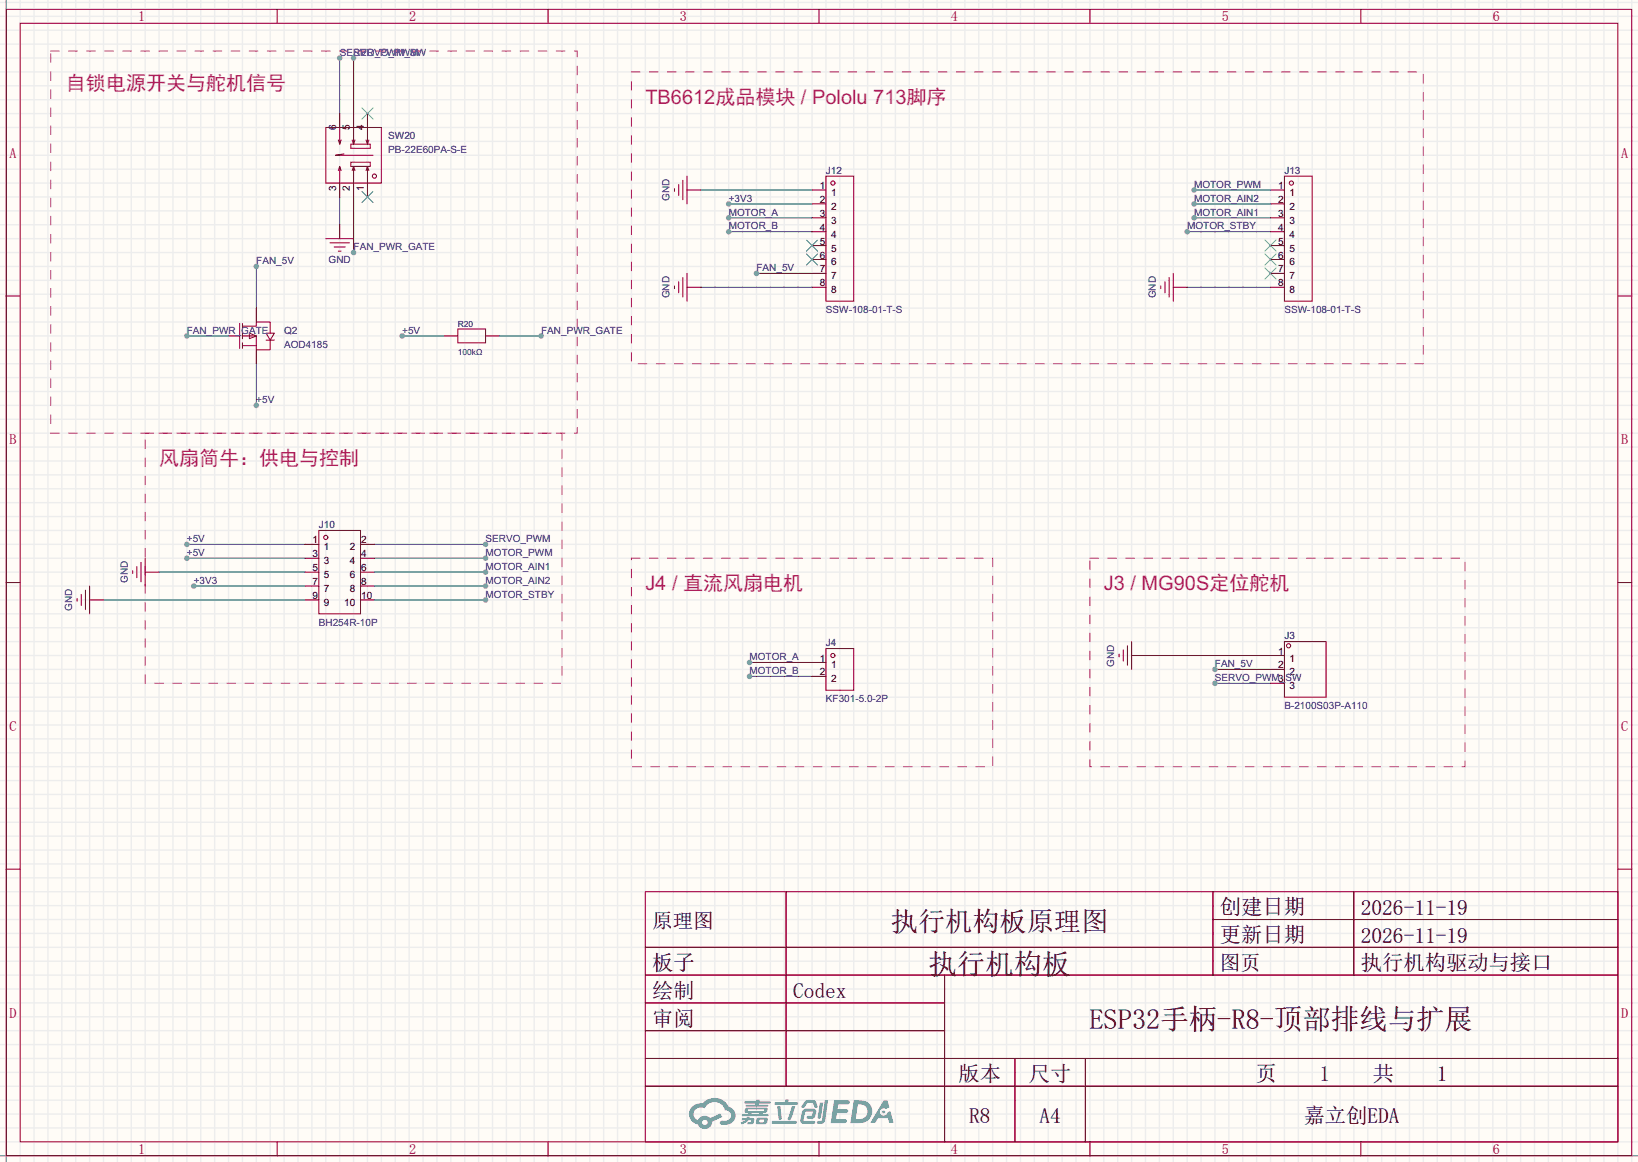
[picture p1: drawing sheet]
<svg xmlns="http://www.w3.org/2000/svg" width="299mm" height="212mm" viewBox="0 0 299 212" stroke-linecap="round" stroke-linejoin="round" font-family="sans-serif">
<path d="M0 0h299.5v212.4h-299.5z" fill="#fffcf7"/>
<g fill="none" stroke="#ededed" stroke-width=".25">
<path d="M0 .4h299.5M0 3h299.5M0 5.5h299.5M0 8.1h299.5M0 10.6h299.5M0 13.1h299.5M0 15.7h299.5M0 18.2h299.5M1.1 0v212.4M3.7 0v212.4M6.2 0v212.4M8.8 0v212.4"/>
<path d="M11.3 0v212.4M13.8 0v212.4M16.4 0v212.4M18.9 0v212.4M21.5 0v212.4M24 0v212.4M26.5 0v212.4M29.1 0v212.4M31.6 0v212.4M34.2 0v212.4M36.7 0v212.4M39.2 0v212.4"/>
<path d="M41.8 0v212.4M44.3 0v212.4M46.9 0v212.4M49.4 0v212.4M51.9 0v212.4M54.5 0v212.4M57 0v212.4M59.6 0v212.4M62.1 0v212.4M64.6 0v212.4M67.2 0v212.4M69.7 0v212.4"/>
<path d="M72.3 0v212.4M74.8 0v212.4M77.3 0v212.4M79.9 0v212.4M82.4 0v212.4M85 0v212.4M87.5 0v212.4M90 0v212.4M92.6 0v212.4M95.1 0v212.4M97.7 0v212.4M100.2 0v212.4"/>
<path d="M102.7 0v212.4M105.3 0v212.4M107.8 0v212.4M110.4 0v212.4M112.9 0v212.4M115.4 0v212.4M118 0v212.4M120.5 0v212.4M123.1 0v212.4M125.6 0v212.4M128.1 0v212.4M130.7 0v212.4"/>
<path d="M133.2 0v212.4M135.8 0v212.4M138.3 0v212.4M140.8 0v212.4M143.4 0v212.4M145.9 0v212.4M148.5 0v212.4M151 0v212.4M153.5 0v212.4M156.1 0v212.4M158.6 0v212.4M161.2 0v212.4"/>
<path d="M163.7 0v212.4M166.2 0v212.4M168.8 0v212.4M171.3 0v212.4M173.9 0v212.4M176.4 0v212.4M178.9 0v212.4M181.5 0v212.4M184 0v212.4M186.6 0v212.4M189.1 0v212.4M191.6 0v212.4"/>
<path d="M194.2 0v212.4M196.7 0v212.4M199.3 0v212.4M201.8 0v212.4M204.3 0v212.4M206.9 0v212.4M209.4 0v212.4M212 0v212.4M214.5 0v212.4M217 0v212.4M219.6 0v212.4M222.1 0v212.4"/>
<path d="M224.7 0v212.4M227.2 0v212.4M229.7 0v212.4M232.3 0v212.4M234.8 0v212.4M237.4 0v212.4M239.9 0v212.4M242.4 0v212.4M245 0v212.4M247.5 0v212.4M250.1 0v212.4M252.6 0v212.4"/>
<path d="M255.1 0v212.4M257.7 0v212.4M260.2 0v212.4M262.8 0v212.4M265.3 0v212.4M267.8 0v212.4M270.4 0v212.4M272.9 0v212.4M275.5 0v212.4M278 0v212.4M280.5 0v212.4M283.1 0v212.4"/>
<path d="M285.6 0v212.4M288.2 0v212.4M290.7 0v212.4M293.2 0v212.4M295.8 0v212.4M298.3 0v212.4M0 20.8h299.5M0 23.3h299.5M0 25.8h299.5M0 28.4h299.5M0 30.9h299.5M0 33.5h299.5"/>
<path d="M0 36h299.5M0 38.5h299.5M0 41.1h299.5M0 43.6h299.5M0 46.2h299.5M0 48.7h299.5M0 51.2h299.5M0 53.8h299.5M0 56.3h299.5M0 58.9h299.5M0 61.4h299.5M0 63.9h299.5"/>
<path d="M0 66.5h299.5M0 69h299.5M0 71.6h299.5M0 74.1h299.5M0 76.6h299.5M0 79.2h299.5M0 81.7h299.5M0 84.3h299.5M0 86.8h299.5M0 89.3h299.5M0 91.9h299.5M0 94.4h299.5"/>
<path d="M0 97h299.5M0 99.5h299.5M0 102h299.5M0 104.6h299.5M0 107.1h299.5M0 109.7h299.5M0 112.2h299.5M0 114.7h299.5M0 117.3h299.5M0 119.8h299.5M0 122.4h299.5M0 124.9h299.5"/>
<path d="M0 127.4h299.5M0 130h299.5M0 132.5h299.5M0 135.1h299.5M0 137.6h299.5M0 140.1h299.5M0 142.7h299.5M0 145.2h299.5M0 147.8h299.5M0 150.3h299.5M0 152.8h299.5M0 155.4h299.5"/>
<path d="M0 157.9h299.5M0 160.5h299.5M0 163h299.5M0 165.5h299.5M0 168.1h299.5M0 170.6h299.5M0 173.2h299.5M0 175.7h299.5M0 178.2h299.5M0 180.8h299.5M0 183.3h299.5M0 185.9h299.5"/>
<path d="M0 188.4h299.5M0 190.9h299.5M0 193.5h299.5M0 196h299.5M0 198.6h299.5M0 201.1h299.5M0 203.6h299.5M0 206.2h299.5M0 208.7h299.5M0 211.3h299.5"/>
</g>
<path d="M1.1 0v212.4M0 211.3h299.5" fill="none" stroke="#999" stroke-width=".25"/>
<g fill="none" stroke="#a10000" stroke-width=".18">
<path d="M1.1 1.7h297.2v209.6h-297.2zM3.7 4.3h292.1v204.4h-292.1zM50.7 1.7v2.6M100.2 1.7v2.6M149.7 1.7v2.6M199.3 1.7v2.6M248.8 1.7v2.6M1.1 54.1h2.6M295.8 54.1h2.5M1.1 106.5h2.6M295.8 106.5h2.5M1.1 158.9h2.6"/>
<path d="M295.8 158.9h2.5M118 163h177.8v45.7h-177.8zM118 173.2h177.8M118 178.2h177.8M143.7 163v35.6M172.7 178.2v30.5M221.8 163v15.2M221.8 168.1h74M247.5 163v15.2M118 183.3h54.7M118 193.5h177.8M118 188.4h54.7"/>
<path d="M118 198.6h177.8M185.6 193.5v15.2M198.4 193.5v15.2M50.7 208.7v2.6M100.2 208.7v2.6M149.7 208.7v2.6M199.3 208.7v2.6M248.8 208.7v2.6"/>
</g>
<g fill="#5487ff">
<path d="M152.5 201.1h1.6a1.34 1.34 0 0 1 1.2 .2 .37 .37 0 0 1-.3 .6h-1.7l-.2 .8h1.6a.37 .37 0 0 1 .4 .4 .37 .37 0 0 1-.4 .4h-1.7l-.2 1.1h.8a1.26 1.26 0 0 1 1.2 .1 .36 .36 0 0 1-.3 .6h-2.6z"/>
<path d="M161.5 201.2h.8l.3 1.2-.6 .3a.72 .72 0 0 0-1.1 .2 .72 .72 0 0 0 .3 1 .72 .72 0 0 0 1-.3l.1-.3 .5-.2 .6 2.2h-.8l-.3-.9h-1.8l-.5 .9h-.9z"/>
<path d="M149.9 201.5h.6l-.4 2.8a.31 .31 0 0 1-.3 .2 .31 .31 0 0 1-.3-.3z"/>
<path d="M150.8 201.1h.6l-.5 3.7a.97 .97 0 0 1-1.5 .5l.1-.4h.6l.2-.2z"/>
<path d="M147.1 201.4l.5-.3h1.3l.3 .4 .3 .9-.1 .1h-.5l-.3-.9h-.8l-.2 .1-.6 .8-.5-.1v-.1z"/>
<path d="M146.8 202.9l.4-.2h1.5a.69 .69 0 0 1 .5 .4 .69 .69 0 0 1-.1 .7 .74 .74 0 0 1-.8 .7h-.6a.27 .27 0 0 1-.2-.3 .27 .27 0 0 1 .3-.2l.6-.1 .2-.7h-1.4l-.3 1.7h1.9a.28 .28 0 0 1 .2 .3 .28 .28 0 0 1-.3 .3l-1.9-.1-.4-.2-.1-.5z"/>
<path d="M141.1 204.9h4.3a.28 .28 0 0 1 .3 .3 .28 .28 0 0 1-.3 .3h-4.2l-.1-.2z"/>
<path d="M144.8 202.2h.6l-.8 2.4a.3 .3 0 0 1-.4 .2 .3 .3 0 0 1-.2-.3z"/>
<path d="M142.1 202.2h.6l.2 2.2-.2 .3-.4-.2z"/>
<path d="M141.7 201.5l1.8-.1 .2-.4h.5l-.1 .4h1.5a.27 .27 0 0 1 .3 .3 .27 .27 0 0 1-.3 .3h-3.8l-.2-.1z"/>
<path d="M135.7 204.4h.8v-.2h.6l-.1 .2h.8a.7 .7 0 0 1-.5 1.1h-.6v-.4l.6-.1v-.2h-.4l-.5 .4-.8 .3-.2-.3 .8-.4h-.6z"/>
<path d="M136.1 201.3h2.1l.1-.3h.6l-.1 .3h1.9l.2 .3-.2 .1h-1.9l-.1 .2h1.6l.2 .2-.2 .2h-3.9l-.1-.4h1.8v-.2h-1.9l-.1-.1z"/>
<path d="M156.1 201.1l-.6 4.2h1.4a2.14 2.14 0 0 0 2.6-2.1 2.14 2.14 0 0 0-2.7-2.1zM156.8 201.9a1.37 1.37 0 0 1 1.8 1.1 1.37 1.37 0 0 1-1.5 1.6h-.7z"/>
<path d="M136.3 202.6a.47 .47 0 0 0-.2 .6 .47 .47 0 0 0 .6 .2l.1 .3h-1.1l-.1 .3h4.7l.2-.1-.1-.2h-1l.1-.3a.6 .6 0 0 0 .7-.2 .6 .6 0 0 0 0-.7h-3.5zM136.8 202.8h2.8l.1 .1-.1 .2h-2.8zM137.4 203.4h1.4l-.1 .3h-1.2z"/>
<path d="M138.4 204.5a.9 .9 0 0 0-.1 1 2.48 2.48 0 0 0 1.9-.2 .84 .84 0 0 0 0-1h-1.4zM138.9 204.7h.7l.1 .3-.2 .2-.7-.1z"/>
<path d="M126.6 202.3a1.91 1.91 0 0 0-.5 1.9 1.91 1.91 0 0 0 1.5 1.4 1.35 1.35 0 0 0 1.5 .8 1.35 1.35 0 0 0 1.1-1.3l1.9-.9-.4-.7-1.8 .9a1.41 1.41 0 0 0-2.3 .4 1.25 1.25 0 0 1-.6-1.8 1.25 1.25 0 0 1 1.8-.4 1.97 1.97 0 0 1 2-1.1 1.97 1.97 0 0 1 1.8 1.5 .96 .96 0 0 1 1 .8 .96 .96 0 0 1-.9 1.1h-.6a.39 .39 0 0 0-.5 .3 .39 .39 0 0 0 .4 .4 1.87 1.87 0 0 0 1.9-.5 1.87 1.87 0 0 0 .4-2l-.7-.6-.4-.2a2.86 2.86 0 0 0-4.8-.6h-.3a2.27 2.27 0 0 0-1.5 .6zM128.4 205.2a.5 .5 0 0 1 1 0 .5 .5 0 0 1-1 0z"/>
<circle cx="161.6" cy="203.3" r=".27"/>
</g>
<g fill="none" stroke="#a10000" stroke-width=".18">
<path d="M151 32.2h5.1v22.9h-5.1zM234.8 32.2h5.1v22.9h-5.1zM151 118.6h5.1v7.6h-5.1zM234.8 117.3h7.6v10.1h-7.6z"/>
<circle cx="152.3" cy="33.5" r=".38"/>
<circle cx="236.1" cy="33.5" r=".38"/>
<circle cx="152.3" cy="119.8" r=".38"/>
<circle cx="235.6" cy="118" r=".38"/>
</g>
<g fill="none" stroke="#870000" stroke-width=".18">
<path d="M148.5 34.7h2.5M148.5 37.3h2.5M148.5 39.8h2.5M232.3 34.7h2.5M232.3 37.3h2.5M232.3 39.8h2.5M148.5 42.4h2.5M148.5 44.9h2.5M148.5 47.4h2.5M148.5 50h2.5M148.5 52.5h2.5M232.3 42.4h2.5"/>
<path d="M232.3 44.9h2.5M232.3 47.4h2.5M232.3 50h2.5M232.3 52.5h2.5M232.3 119.8h2.5M148.5 121.1h2.5M148.5 123.6h2.5M232.3 122.4h2.5M232.3 124.9h2.5"/>
</g>
<path d="M147.4 43.9l2.1 2M147.4 46.4l2.1 2.1M149.5 43.9l-2.1 2M149.5 46.4l-2.1 2.1M231.3 43.9l2 2M231.3 46.4l2 2.1M231.3 49l2 2M233.3 43.9l-2 2M233.3 46.4l-2 2.1M233.3 49l-2 2" fill="none" stroke="#3c3" stroke-width=".18"/>
<path d="M133.2 37.3h15.3" fill="none" stroke="#008700" stroke-width=".18"/>
<circle cx="133.2" cy="37.3" r=".51" fill="#999"/>
<path d="M133.2 39.8h15.3" fill="none" stroke="#008700" stroke-width=".18"/>
<circle cx="133.2" cy="39.8" r=".51" fill="#999"/>
<path d="M133.2 42.4h15.3" fill="none" stroke="#008700" stroke-width=".18"/>
<circle cx="133.2" cy="42.4" r=".51" fill="#999"/>
<path d="M218.3 34.7h14" fill="none" stroke="#008700" stroke-width=".18"/>
<circle cx="218.3" cy="34.7" r=".51" fill="#999"/>
<path d="M218.3 37.3h14" fill="none" stroke="#008700" stroke-width=".18"/>
<circle cx="218.3" cy="37.3" r=".51" fill="#999"/>
<path d="M218.3 39.8h14" fill="none" stroke="#008700" stroke-width=".18"/>
<circle cx="218.3" cy="39.8" r=".51" fill="#999"/>
<path d="M137 121.1h11.5" fill="none" stroke="#008700" stroke-width=".18"/>
<circle cx="137" cy="121.1" r=".51" fill="#999"/>
<path d="M137 123.6h11.5" fill="none" stroke="#008700" stroke-width=".18"/>
<circle cx="137" cy="123.6" r=".51" fill="#999"/>
<path d="M217 42.4h15.3" fill="none" stroke="#008700" stroke-width=".18"/>
<circle cx="217" cy="42.4" r=".51" fill="#999"/>
<path d="M115.4 13.1h144.8v53.4h-144.8zM115.4 102h66.1v38.1h-66.1zM199.3 102h68.5v38.1h-68.5z" fill="none" stroke="#ab00ab" stroke-width=".18" stroke-dasharray="1.5 1.8"/>
<g fill="none" stroke="#a10000" stroke-width=".18">
<path d="M58.3 97h7.6v15.2h-7.6z"/>
<circle cx="59.6" cy="98.2" r=".38"/>
</g>
<path d="M55.8 99.5h2.5M65.9 99.5h2.6M55.8 109.7h2.5M55.8 102h2.5M55.8 107.1h2.5M55.8 104.6h2.5M65.9 109.7h2.6M65.9 102h2.6M65.9 107.1h2.6M65.9 104.6h2.6" fill="none" stroke="#870000" stroke-width=".18"/>
<path d="M68.5 109.7h20.3" fill="none" stroke="#008700" stroke-width=".18"/>
<circle cx="88.8" cy="109.7" r=".51" fill="#999"/>
<path d="M68.5 107.1h20.3" fill="none" stroke="#008700" stroke-width=".18"/>
<circle cx="88.8" cy="107.1" r=".51" fill="#999"/>
<path d="M68.5 104.6h20.3" fill="none" stroke="#008700" stroke-width=".18"/>
<circle cx="88.8" cy="104.6" r=".51" fill="#999"/>
<path d="M35.4 107.1h20.4" fill="none" stroke="#008700" stroke-width=".18"/>
<circle cx="35.4" cy="107.1" r=".51" fill="#999"/>
<path d="M68.5 102h20.3" fill="none" stroke="#008700" stroke-width=".18"/>
<circle cx="88.8" cy="102" r=".51" fill="#999"/>
<path d="M68.5 99.5h20.3" fill="none" stroke="#008700" stroke-width=".18"/>
<circle cx="88.8" cy="99.5" r=".51" fill="#999"/>
<path d="M34.2 99.5h21.6" fill="none" stroke="#008700" stroke-width=".18"/>
<circle cx="34.2" cy="99.5" r=".51" fill="#999"/>
<path d="M34.2 102h21.6" fill="none" stroke="#008700" stroke-width=".18"/>
<circle cx="34.2" cy="102" r=".51" fill="#999"/>
<path d="M26.5 79.2h76.2v45.7h-76.2z" fill="none" stroke="#ab00ab" stroke-width=".18" stroke-dasharray="1.5 1.8"/>
<path d="M222.1 122.4h10.2" fill="none" stroke="#008700" stroke-width=".18"/>
<circle cx="222.1" cy="122.4" r=".51" fill="#999"/>
<path d="M222.1 124.9h10.2" fill="none" stroke="#008700" stroke-width=".18"/>
<circle cx="222.1" cy="124.9" r=".51" fill="#999"/>
<path d="M138.3 50h10.2" fill="none" stroke="#008700" stroke-width=".18"/>
<circle cx="138.3" cy="50" r=".51" fill="#999"/>
<g fill="none" stroke="#a10000" stroke-width=".18">
<path d="M59.6 23.3h10.1v10.2h-10.1zM61.8 25.6l.3 .8M62.1 23.3v3.1l.3-.8M62.1 30.4l-.3 .8M62.4 31.2l-.3-.8v3.1M62.9 28.1l-1.6 .3h6.9M64.1 26.4h3.6v.7h-3.6zM64.1 29.7h3.6v.7h-3.6zM64.4 25.6l.2 .8M64.6 23.3v3.1l.3-.8M64.6 30.4l-.2 .8M64.9 31.2l-.3-.8v3.1"/>
<path d="M66.9 25.6l.3 .8M67.2 23.3v3.1l.2-.8M67.2 30.4l-.3 .8M67.4 31.2l-.2-.8v3.1M43.8 59.1v4.6M44.3 59.6h2.6v-.7h2.5v2M44.3 59.1v1M44.3 61.4h2.6v2.5h2.5v-1.7M44.3 60.9v1M44.3 62.7v1M44.3 63.2h2.6M45.6 60.9l1.3 .5-1.3 .5z"/>
<path d="M48.6 62.2h1.6M48.6 60.9h1.6l-.8 1.3zM83.7 60.1h5.1v2.6h-5.1z"/>
<circle cx="68.5" cy="32.2" r=".38"/>
</g>
<path d="M62.1 20.8v2.5M62.1 33.5v2.5M64.6 20.8v2.5M64.6 33.5v2.5M67.2 20.8v2.5M67.2 33.5v2.5M46.9 56.3v2.6M41.8 61.4h2M46.9 63.9v2.6M81.2 61.4h2.5M88.8 61.4h2.5" fill="none" stroke="#870000" stroke-width=".18"/>
<path d="M66.2 19.7l2 2.1M68.2 19.7l-2 2.1M66.2 35l2 2M68.2 35l-2 2" fill="none" stroke="#3c3" stroke-width=".18"/>
<path d="M64.6 36v10.2" fill="none" stroke="#008700" stroke-width=".18"/>
<circle cx="64.6" cy="46.2" r=".51" fill="#999"/>
<path d="M64.6 10.6v10.2" fill="none" stroke="#008700" stroke-width=".18"/>
<circle cx="64.6" cy="10.6" r=".51" fill="#999"/>
<path d="M62.1 10.6v10.2" fill="none" stroke="#008700" stroke-width=".18"/>
<circle cx="62.1" cy="10.6" r=".51" fill="#999"/>
<path d="M62.1 36v5.1M128.1 34.7h20.4M128.1 52.5h20.4M217 52.5h15.3M46.9 66.5v7.6M18.9 109.7h36.9M29.1 104.6h26.7M209.4 119.8h22.9" fill="none" stroke="#008700" stroke-width=".18"/>
<path d="M125.6 34.7h2.5M62.1 41.1v2.5M125.6 52.5h2.5M214.5 52.5h2.5M16.4 109.7h2.5M26.5 104.6h2.6M206.9 119.8h2.5" fill="none" stroke="#870000" stroke-width=".18"/>
<g fill="none" stroke="#a10000" stroke-width=".18">
<path d="M123.3 34.5v.5M124.1 33.7v2.1M124.8 33v3.5M125.6 32.2v5.1M59.6 43.6h5M60.3 44.4h3.6M61.1 45.1h2M61.8 45.9h.6M123.3 52.3v.5M124.1 51.5v2M124.8 50.7v3.6M125.6 50v5.1"/>
<path d="M212.2 52.3v.5M213 51.5v2M213.7 50.7v3.6M214.5 50v5.1M14.1 109.4v.5M14.9 108.6v2.1M15.6 107.9v3.5M16.4 107.1v5.1M24.3 104.3v.5M25 103.6v2M25.8 102.8v3.6M26.5 102v5.1"/>
<path d="M204.6 119.6v.5M205.4 118.8v2M206.1 118v3.6M206.9 117.3v5.1"/>
</g>
<circle cx="46.9" cy="74.1" r=".51" fill="#999"/>
<path d="M34.2 61.4h7.6" fill="none" stroke="#008700" stroke-width=".18"/>
<circle cx="34.2" cy="61.4" r=".51" fill="#999"/>
<path d="M46.9 48.7v7.6" fill="none" stroke="#008700" stroke-width=".18"/>
<circle cx="46.9" cy="48.7" r=".51" fill="#999"/>
<path d="M91.3 61.4h7.6" fill="none" stroke="#008700" stroke-width=".18"/>
<circle cx="98.9" cy="61.4" r=".51" fill="#999"/>
<path d="M73.5 61.4h7.7" fill="none" stroke="#008700" stroke-width=".18"/>
<circle cx="73.5" cy="61.4" r=".51" fill="#999"/>
<path d="M9.3 9.3h96.2v69.9h-96.2z" fill="none" stroke="#ab00ab" stroke-width=".18" stroke-dasharray="1.5 1.8"/>
<g font-size="5.2">
<text x="169.8" y="178">执行机构板</text>
<text x="199.2" y="188.1">ES</text>
<text x="204.4" y="188.1">P</text>
<text x="207" y="188.1">3</text>
<text x="209.6" y="188.1">2</text>
<text x="212.2" y="188.1">手</text>
<text x="217.4" y="188.1">柄</text>
<text x="222.5" y="188.1">-</text>
<text x="225.1" y="188.1">R</text>
<text x="227.7" y="188.1">8</text>
<text x="230.3" y="188.1">-</text>
<text x="232.9" y="188.1">顶</text>
<text x="238.1" y="188.1">部</text>
<text x="243.3" y="188.1">排</text>
<text x="248.5" y="188.1">线</text>
<text x="253.7" y="188.1">与</text>
<text x="258.9" y="188.1">扩</text>
<text x="264.1" y="188.1">展</text>
</g>
<text font-size="5" x="162.9" y="170.2">执行机构板原理图</text>
<g font-size="3.9">
<text x="223" y="167.1">创建日期</text>
<text x="248.8" y="167.2">2026-11-19</text>
<text x="223" y="172.2">更新日期</text>
<text x="248.8" y="172.3">2026-11-19</text>
<text x="119.3" y="177.3">板子</text>
<text x="248.8" y="177.3">执行机构驱动与接口</text>
<text x="119.3" y="182.4">绘制</text>
<text x="145" y="182.4">Codex</text>
<text x="119.3" y="187.5">审阅</text>
<text x="175.2" y="197.6">版本</text>
<text x="188.1" y="197.6">尺寸</text>
<text x="229.6" y="197.6">页</text>
<text x="241.3" y="197.6">1</text>
<text x="251" y="197.6">共</text>
<text x="262.7" y="197.6">1</text>
<text x="177.2" y="205.2">R8</text>
<text x="190.1" y="205.2">A4</text>
<text x="238.3" y="205.2">嘉立</text>
<text x="246.1" y="205.2">创EDA</text>
</g>
<g font-size="3.7" fill="#a0a">
<text x="12.1" y="16.4">自锁电源开关与舵机信号</text>
<text x="118" y="18.9">TB661</text>
<text x="128.8" y="18.9">2</text>
<text x="130.8" y="18.9">成品模</text>
<text x="141.8" y="18.9">块</text>
<text x="146.4" y="18.9">/</text>
<text x="148.5" y="18.9">Pol</text>
<text x="153.8" y="18.9">ol</text>
<text x="156.6" y="18.9">u</text>
<text x="159.7" y="18.9">7</text>
<text x="161.7" y="18.9">1</text>
<text x="163.7" y="18.9">3脚</text>
<text x="169.4" y="18.9">序</text>
<text x="29.1" y="85">风扇简牛：供电与控制</text>
<text x="118" y="107.8">J4 /</text>
<text x="124.9" y="107.8">直</text>
<text x="128.6" y="107.8">流风</text>
<text x="135.9" y="107.8">扇电机</text>
<text x="201.8" y="107.8">J3 /</text>
<text x="208.7" y="107.8">MG</text>
<text x="214.6" y="107.8">90S定</text>
<text x="224.8" y="107.8">位舵机</text>
</g>
<g font-size="3.7">
<text x="119.3" y="169.6">原理图</text>
<text x="223" y="177.2">图页</text>
</g>
<g font-size="2.6" fill="#a00000">
<text x="25.3" y="3.9">1</text>
<text x="74.8" y="3.9">2</text>
<text x="124.3" y="3.9">3</text>
<text x="173.8" y="3.9">4</text>
<text x="223.4" y="3.9">5</text>
<text x="272.9" y="3.9">6</text>
<text x="1.8" y="28.8">A</text>
<text x="296.4" y="28.8">A</text>
<text x="1.8" y="81.2">B</text>
<text x="296.4" y="81.2">B</text>
<text x="1.8" y="133.6">C</text>
<text x="296.4" y="133.6">C</text>
<text x="1.8" y="186">D</text>
<text x="296.4" y="186">D</text>
<text x="25.3" y="210.9">1</text>
<text x="74.8" y="210.9">2</text>
<text x="124.3" y="210.9">3</text>
<text x="173.8" y="210.9">4</text>
<text x="223.4" y="210.9">5</text>
<text x="272.9" y="210.9">6</text>
</g>
<g font-size="1.8" fill="#00f">
<text x="62.1" y="10.2">SERVO_PWM_SW</text>
<text x="64.6" y="10.2">SERVO_PWM</text>
<text x="71" y="28">PB-22E60PA-S-E</text>
<text x="218.3" y="34.3">MOTOR_PWM</text>
<text x="122.4" y="36.8" transform="rotate(-90 122.4 36.8)">GND</text>
<text x="133.2" y="36.9">+3V3</text>
<text x="133.2" y="39.4">MOTOR_A</text>
<text x="133.2" y="41.9">MOTOR_B</text>
<text x="217" y="41.9">MOTOR_STBY</text>
<text x="218.3" y="36.9">MOTOR_AIN2</text>
<text x="218.3" y="39.4">MOTOR_AIN1</text>
<text x="64.6" y="45.8">FAN_PWR_GATE</text>
<text x="46.9" y="48.3">FAN_5V</text>
<text x="60.1" y="48">GND</text>
<text x="138.3" y="49.6">FAN_5V</text>
<text x="122.4" y="54.5" transform="rotate(-90 122.4 54.5)">GND</text>
<text x="151" y="57.2">SSW-108-01-T-S</text>
<text x="211.3" y="54.5" transform="rotate(-90 211.3 54.5)">GND</text>
<text x="234.8" y="57.2">SSW-108-01-T-S</text>
<text x="34.2" y="61">FAN_PWR_GATE</text>
<text x="51.9" y="63.5">AOD4185</text>
<text x="73.5" y="61">+5V</text>
<text x="98.9" y="61">FAN_PWR_GATE</text>
<text x="46.9" y="73.7">+5V</text>
<text x="34.2" y="99.1">+5V</text>
<text x="34.2" y="101.6">+5V</text>
<text x="88.8" y="101.6">MOTOR_PWM</text>
<text x="88.8" y="99.1">SERVO_PWM</text>
<text x="23.3" y="106.6" transform="rotate(-90 23.3 106.6)">GND</text>
<text x="35.4" y="106.7">+3V3</text>
<text x="88.8" y="106.7">MOTOR_AIN2</text>
<text x="88.8" y="104.2">MOTOR_AIN1</text>
<text x="13.2" y="111.7" transform="rotate(-90 13.2 111.7)">GND</text>
<text x="88.8" y="109.3">MOTOR_STBY</text>
<text x="58.3" y="114.3">BH254R-10P</text>
<text x="137" y="120.7">MOTOR_A</text>
<text x="137" y="123.2">MOTOR_B</text>
<text x="203.7" y="121.9" transform="rotate(-90 203.7 121.9)">GND</text>
<text x="222.1" y="122">FAN_5V</text>
<text x="222.1" y="124.5">SERVO_PWM_SW</text>
<text x="151" y="128.3">KF301-5.0-2P</text>
<text x="234.8" y="129.6">B-2100S03P-A110</text>
</g>
<g font-size="1.8">
<text x="61.4" y="23.8" transform="rotate(-90 61.4 23.8)">6</text>
<text x="64" y="23.8" transform="rotate(-90 64 23.8)">5</text>
<text x="66.5" y="23.8" transform="rotate(-90 66.5 23.8)">4</text>
<text x="61.4" y="35" transform="rotate(-90 61.4 35)">3</text>
<text x="64" y="35" transform="rotate(-90 64 35)">2</text>
<text x="66.5" y="35" transform="rotate(-90 66.5 35)">1</text>
<text x="149.9" y="34.6">1</text>
<text x="151.9" y="35.8">1</text>
<text x="233.7" y="34.6">1</text>
<text x="235.8" y="35.8">1</text>
<text x="149.9" y="37.1">2</text>
<text x="149.9" y="39.6">3</text>
<text x="151.9" y="38.4">2</text>
<text x="151.9" y="40.9">3</text>
<text x="233.7" y="37.1">2</text>
<text x="233.7" y="39.6">3</text>
<text x="235.8" y="38.4">2</text>
<text x="235.8" y="40.9">3</text>
<text x="149.9" y="42.2">4</text>
<text x="149.9" y="44.7">5</text>
<text x="149.9" y="47.3">6</text>
<text x="151.9" y="43.5">4</text>
<text x="151.9" y="46">5</text>
<text x="233.7" y="42.2">4</text>
<text x="233.7" y="44.7">5</text>
<text x="233.7" y="47.3">6</text>
<text x="235.8" y="43.5">4</text>
<text x="235.8" y="46">5</text>
<text x="149.9" y="49.8">7</text>
<text x="149.9" y="52.3">8</text>
<text x="151.9" y="48.5">6</text>
<text x="151.9" y="51.1">7</text>
<text x="151.9" y="53.6">8</text>
<text x="233.7" y="49.8">7</text>
<text x="233.7" y="52.3">8</text>
<text x="235.8" y="48.5">6</text>
<text x="235.8" y="51.1">7</text>
<text x="235.8" y="53.6">8</text>
<text x="57.1" y="99.3">1</text>
<text x="57.1" y="101.9">3</text>
<text x="59.2" y="100.6">1</text>
<text x="64" y="100.6">2</text>
<text x="66" y="101.9">4</text>
<text x="66" y="99.3">2</text>
<text x="57.1" y="104.4">5</text>
<text x="57.1" y="107">7</text>
<text x="59.2" y="103.1">3</text>
<text x="59.2" y="105.7">5</text>
<text x="64" y="105.7">6</text>
<text x="64" y="103.1">4</text>
<text x="66" y="107">8</text>
<text x="66" y="104.4">6</text>
<text x="57.1" y="109.5">9</text>
<text x="59.2" y="108.2">7</text>
<text x="59.2" y="110.8">9</text>
<text x="62.9" y="110.8">10</text>
<text x="64" y="108.2">8</text>
<text x="66" y="109.5">10</text>
<text x="233.7" y="119.7">1</text>
<text x="149.9" y="120.9">1</text>
<text x="149.9" y="123.5">2</text>
<text x="151.9" y="122.2">1</text>
<text x="151.9" y="124.7">2</text>
<text x="233.7" y="122.2">2</text>
<text x="233.7" y="124.7">3</text>
<text x="235.8" y="120.9">1</text>
<text x="235.8" y="123.5">2</text>
<text x="235.8" y="126">3</text>
</g>
<g font-size="1.8" fill="#000080">
<text x="71" y="25.4">SW20</text>
<text x="151" y="31.8">J12</text>
<text x="234.8" y="31.8">J13</text>
<text x="51.9" y="61">Q2</text>
<text x="58.3" y="96.6">J10</text>
<text x="151" y="118.1">J4</text>
<text x="234.8" y="116.9">J3</text>
</g>
<text font-size="1.5" fill="#000080" x="83.7" y="59.8">R20</text>
<text font-size="1.5" fill="#00f" x="83.7" y="64.9">100kΩ</text>
</svg>
